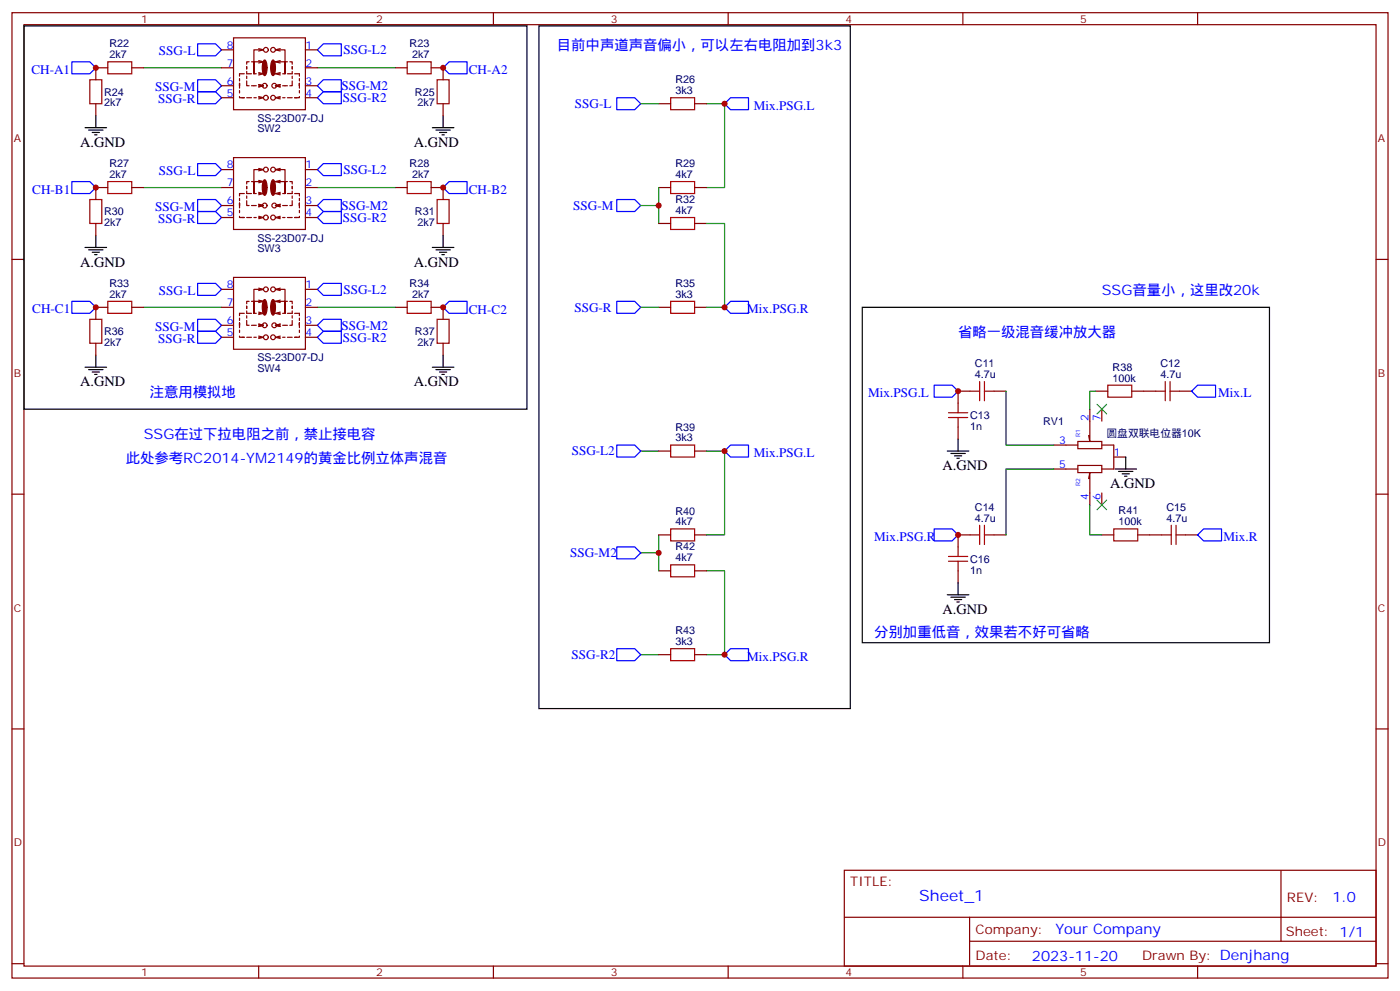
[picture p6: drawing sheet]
<svg xmlns="http://www.w3.org/2000/svg" width="412mm" height="292mm" viewBox="0 0 412 292" stroke-linecap="round" stroke-linejoin="round" font-family="sans-serif">
<g fill="none" stroke="#870000" stroke-width=".35">
<path d="M3.5 3.7h405.4v284.4h-405.4zM7.1 7.3h398.2v277.3h-398.2zM31.7 20h-3.5v3.5M38.8 20h3.5M65.3 20h3.5M65.3 14.7h3.5M68.8 11.1h21.2v21.2h-21.2zM72.7 19.6v.7M73.4 18.2h-.7v.7M74.1 18.2h.7M76.2 3.7v3.6M76.2 14.3l1.4 .4"/>
<path d="M76.2 17.9l1.4 .3M77.6 14.7h-2.8v7v-3.5h2.8M77.6 14.7l-1.4 .3M77.6 18.2l-1.4 .4M81.1 14.7h2.9v7v-3.5h-2.9M81.1 14.7l1.4 .3M81.1 18.2l1.4 .4M82.5 14.3l-1.4 .4M82.5 17.9l-1.4 .3M84 18.2h.7M85.4 18.2h.7v.7M86.1 19.6v.7"/>
<path d="M90 20h3.5M90 14.7h3.5M116.4 20h3.5M127 20h3.5v3.5M145.3 3.7v3.6M214.5 3.7v3.6M283.6 3.7v3.6M352.8 3.7v3.6M28.2 30.6v3.5M65.3 25.3h3.5M65.3 28.8h3.5M70.6 24.6v1.4"/>
<path d="M70.6 28.4v.4h1.4h-.7M70.6 23.1v.7M70.6 26.7v.7M72 21.7h-1.4v.7M72.7 23.8v1.5h.7M72.7 28.8h1.4M72.7 21v.7h1.4M72.7 22.4v.7M74.1 25.3h1.4M74.8 28.8h.7M74.8 21.7h.7M76.2 25.3h.7"/>
<path d="M76.2 28.8h.7M76.2 21.7h.7M76.2 24.9l1.4 .4-1.4 .3M76.2 21.4l1.4 .3-1.4 .4M76.2 28.4l1.4 .4-1.4 .3M81.1 28.8l1.4 .3M81.8 25.3h.7M81.8 28.8h.7M81.8 21.7h.7M82.5 24.9l-1.4 .4 1.4 .3M82.5 28.4l-1.4 .4M82.5 21.4l-1.4 .3 1.4 .4"/>
<path d="M83.3 25.3h1.4M83.3 28.8h.7M83.3 21.7h.7M84.7 28.8h1.4M86.1 23.8v1.5h-.7M86.1 21v.7h-1.4M86.1 22.4v.7M86.8 21.7h1.4v.7M88.2 28.4v.4h-1.4h.7M88.2 24.6v1.4M88.2 23.1v.7M88.2 26.7v.7"/>
<path d="M90 25.3h3.5M90 28.8h3.5M130.5 30.6v3.5M194 30.6h3.6M204.6 30.6h3.5M31.7 55.2h-3.5v3.6M38.8 55.2h3.5M65.3 55.2h3.5M65.3 50h3.5M68.8 46.4h21.2v21.2h-21.2zM70.6 59.8v1.4M70.6 58.4v.7"/>
<path d="M72 57h-1.4v.7M72.7 59.1v1.4h.7M72.7 54.9v.7M72.7 56.3v.7h1.4M72.7 57.7v.7M73.4 53.5h-.7v.7M74.1 53.5h.7M74.8 57h.7M76.2 49.6l1.4 .4M76.2 57h.7M76.2 56.7l1.4 .3-1.4 .4M76.2 53.1l1.4 .4"/>
<path d="M77.6 50h-2.8v7v-3.5h2.8M77.6 50l-1.4 .3M77.6 53.5l-1.4 .3M81.1 50h2.9v7v-3.5h-2.9M81.1 50l1.4 .3M81.1 53.5l1.4 .3M81.8 57h.7M82.5 49.6l-1.4 .4M82.5 56.7l-1.4 .3 1.4 .4M82.5 53.1l-1.4 .4M83.3 57h.7M84 53.5h.7"/>
<path d="M85.4 53.5h.7v.7M86.1 59.1v1.4h-.7M86.1 54.9v.7M86.1 56.3v.7h-1.4M86.1 57.7v.7M86.8 57h1.4v.7M88.2 59.8v1.4M88.2 58.4v.7M90 55.2h3.5M90 50h3.5M116.4 55.2h3.5M127 55.2h3.5v3.6"/>
<path d="M194 55.2h3.6M204.6 55.2h3.5M3.5 76.4h3.6M28.2 65.8v3.6M65.3 60.5h3.5M65.3 64.1h3.5M70.6 63.7v.4h1.4h-.7M70.6 61.9v.8M72.7 64.1h1.4M74.1 60.5h1.4M74.8 64.1h.7M76.2 60.5h.7"/>
<path d="M76.2 64.1h.7M76.2 60.2l1.4 .3-1.4 .4M76.2 63.7l1.4 .4-1.4 .3M81.1 64.1l1.4 .3M81.8 60.5h.7M81.8 64.1h.7M82.5 60.2l-1.4 .3 1.4 .4M82.5 63.7l-1.4 .4M83.3 60.5h1.4M83.3 64.1h.7M84.7 64.1h1.4M88.2 63.7v.4h-1.4h.7"/>
<path d="M88.2 61.9v.8M90 60.5h3.5M90 64.1h3.5M130.5 65.8v3.6M194 65.8h3.6M204.6 65.8h3.5M405.3 76.4h3.6M31.7 90.5h-3.5v3.6M38.8 90.5h3.5M65.3 90.5h3.5M65.3 85.2h3.5M65.3 95.8h3.5"/>
<path d="M65.3 99.3h3.5M68.8 81.7h21.2v21.2h-21.2zM70.6 95.1v1.4M70.6 99v.3h1.4h-.7M70.6 93.7v.7M70.6 97.2v.7M72 92.3h-1.4v.7M72.7 94.4v1.4h.7M72.7 90.2v.7M72.7 91.6v.7h1.4M72.7 93v.7M72.7 99.3h1.4"/>
<path d="M73.4 88.8h-.7v.7M74.1 95.8h1.4M74.1 88.8h.7M74.8 99.3h.7M74.8 92.3h.7M76.2 95.8h.7M76.2 99.3h.7M76.2 84.9l1.4 .3M76.2 92.3h.7M76.2 95.5l1.4 .3-1.4 .4M76.2 91.9l1.4 .4-1.4 .3M76.2 88.4l1.4 .4"/>
<path d="M76.2 99l1.4 .3-1.4 .4M77.6 85.2h-2.8v7.1v-3.5h2.8M77.6 85.2l-1.4 .4M77.6 88.8l-1.4 .3M81.1 85.2h2.9v7.1v-3.5h-2.9M81.1 85.2l1.4 .4M81.1 99.3l1.4 .4M81.1 88.8l1.4 .3M81.8 95.8h.7M81.8 99.3h.7M81.8 92.3h.7M82.5 84.9l-1.4 .3"/>
<path d="M82.5 95.5l-1.4 .3 1.4 .4M82.5 99l-1.4 .3M82.5 91.9l-1.4 .4 1.4 .3M82.5 88.4l-1.4 .4M83.3 95.8h1.4M83.3 99.3h.7M83.3 92.3h.7M84 88.8h.7M84.7 99.3h1.4M85.4 88.8h.7v.7M86.1 94.4v1.4h-.7M86.1 90.2v.7"/>
<path d="M86.1 91.6v.7h-1.4M86.1 93v.7M86.8 92.3h1.4v.7M88.2 99v.3h-1.4h.7M88.2 95.1v1.4M88.2 93.7v.7M88.2 97.2v.7M90 90.5h3.5M90 85.2h3.5M90 95.8h3.5M90 99.3h3.5M116.4 90.5h3.5"/>
<path d="M127 90.5h3.5v3.6M194 90.5h3.6M204.6 90.5h3.5M28.2 101.1v3.5M130.5 101.1v3.5M285.8 115.2h-3.6v3.5M292.8 115.2h3.5M322.8 115.2h3.5M333.4 115.2h7M347.5 115.2h3.5M194 132.9h3.6M204.6 132.9h3.5"/>
<path d="M282.2 125.8v3.5M310.4 131.1h7.1M310.4 138.1h7.1M317.5 130h7.1v2.2h-7.1zM317.5 137.1h7.1v2.1h-7.1zM321 120.5v9.5l-.3-1.7M324.6 131.1h3.5v7h-3.5M324.6 120.5v3.5M328.1 134.6h3.5M3.5 145.6h3.6M194 157.6h3.6M204.6 157.6h3.5"/>
<path d="M285.8 157.6h-3.6v3.5M292.8 157.6h3.5M320.7 141l.3-1.8v9.5M324.6 157.6h3.5M324.6 145.2v3.5M335.1 157.6h7.1M349.2 157.6h3.6M405.3 145.6h3.6M194 168.1h3.6M204.6 168.1h3.5M282.2 168.1v3.6M194 192.8h3.6"/>
<path d="M204.6 192.8h3.5M3.5 214.7h3.6M405.3 214.7h3.6M248.7 256.3h156.6v28.3h-156.6zM377.3 256.4v20.8M248.7 270.2h156.5M285.6 277.2h119.6M285.6 270.2v14.1M3.5 283.8h3.6M76.2 284.6v3.5M145.3 284.6v3.5M214.5 284.6v3.5"/>
<path d="M283.6 284.6v3.5M352.8 284.6v3.5M405.3 283.8h3.6"/>
<circle cx="78.3" cy="14.7" r=".71"/>
<circle cx="80.4" cy="14.7" r=".71"/>
<circle cx="78" cy="25.3" r=".71"/>
<circle cx="78.3" cy="28.8" r=".71"/>
<circle cx="80.4" cy="28.8" r=".71"/>
<circle cx="80.8" cy="25.3" r=".71"/>
<circle cx="78.3" cy="50" r=".71"/>
<circle cx="80.4" cy="50" r=".71"/>
<circle cx="78" cy="60.5" r=".71"/>
<circle cx="78.3" cy="64.1" r=".71"/>
<circle cx="80.4" cy="64.1" r=".71"/>
<circle cx="80.8" cy="60.5" r=".71"/>
<circle cx="78" cy="95.8" r=".71"/>
<circle cx="78.3" cy="85.2" r=".71"/>
<circle cx="78.3" cy="99.3" r=".71"/>
<circle cx="80.4" cy="85.2" r=".71"/>
<circle cx="80.4" cy="99.3" r=".71"/>
<circle cx="80.8" cy="95.8" r=".71"/>
</g>
<g fill="none" stroke="#00f" stroke-width=".35">
<path d="M21.2 18.2h5.3l1.7 1.8-1.7 1.7h-5.3zM58.2 12.9h5.3l1.8 1.8-1.8 1.7h-5.3zM93.5 14.7l1.7-1.8h5.3v3.5h-5.3zM132.3 18.2h5.3v3.5h-5.3l-1.8-1.7zM58.2 23.5h5.3l1.8 1.8-1.8 1.7h-5.3zM58.2 27h5.3l1.8 1.8-1.8 1.8h-5.3zM95.2 27h5.3v3.6h-5.3l-1.7-1.8zM95.2 23.5h5.3v3.5h-5.3l-1.7-1.7zM181.7 28.8h5.3l1.7 1.8-1.7 1.7h-5.3zM213.4 30.6l1.8-1.8h5.3v3.5h-5.3zM21.2 53.5h5.3l1.7 1.7-1.7 1.8h-5.3zM58.2 58.8h5.3l1.8 1.7-1.8 1.8h-5.3z"/>
<path d="M58.2 48.2h5.3l1.8 1.8-1.8 1.7h-5.3zM93.5 50l1.7-1.8h5.3v3.5h-5.3zM132.3 53.5h5.3v3.5h-5.3l-1.8-1.8zM181.7 58.8h5.3l1.7 1.7-1.7 1.8h-5.3zM58.2 62.3h5.3l1.8 1.8-1.8 1.7h-5.3zM93.5 64.1l1.7-1.8h5.3v3.5h-5.3zM93.5 60.5l1.7-1.7h5.3v3.5h-5.3zM21.2 88.8h5.3l1.7 1.7-1.7 1.8h-5.3zM58.2 97.6h5.3l1.8 1.7-1.8 1.8h-5.3zM58.2 94.1h5.3l1.8 1.7-1.8 1.8h-5.3zM58.2 83.5h5.3l1.8 1.7-1.8 1.8h-5.3zM93.5 99.3l1.7-1.7h5.3v3.5h-5.3z"/>
<path d="M93.5 95.8l1.7-1.7h5.3v3.5h-5.3zM93.5 85.2l1.7-1.7h5.3v3.5h-5.3zM132.3 88.8h5.3v3.5h-5.3l-1.8-1.8zM181.7 88.8h5.3l1.7 1.7-1.7 1.8h-5.3zM215.2 88.8h5.3v3.5h-5.3l-1.8-1.8zM275.2 113.5h5.3l1.7 1.7-1.7 1.8h-5.3zM352.8 113.5h5.3v3.5h-5.3l-1.8-1.8zM181.7 131.1h5.3l1.7 1.8-1.7 1.7h-5.3zM215.2 131.1h5.3v3.5h-5.3l-1.8-1.7zM275.2 155.8h5.3l1.7 1.8-1.7 1.7h-5.3zM354.5 155.8h5.3v3.5h-5.3l-1.7-1.7zM181.7 161.1h5.3l1.7 1.7-1.7 1.8h-5.3z"/>
<path d="M181.7 191.1h5.3l1.7 1.7-1.7 1.8h-5.3zM215.2 191.1h5.3v3.5h-5.3l-1.8-1.8z"/>
</g>
<g fill="none" stroke="#008700" stroke-width=".35">
<path d="M42.3 20h23M93.5 20h22.9M188.7 30.6h5.3M208.1 30.6h5.3v24.6h-5.3M42.3 55.2h23M93.5 55.2h22.9M194 55.2v10.6M188.7 60.5h5.3M208.1 65.8h5.3v24.7h-5.3M42.3 90.5h23M93.5 90.5h22.9M188.7 90.5h5.3"/>
<path d="M296.3 115.2v15.9h14.1M322.8 115.2h-1.8v5.3M188.7 132.9h5.3M208.1 132.9h5.3v24.7h-5.3M310.4 138.1h-14.1v19.5M194 157.6v10.5M321 148.7v8.9h3.6M188.7 162.8h5.3M208.1 168.1h5.3v24.7h-5.3M188.7 192.8h5.3"/>
</g>
<g fill="none" stroke="#a10000" stroke-width=".35">
<path d="M31.7 18.2h7.1v3.5h-7.1zM119.9 18.2h7.1v3.5h-7.1zM26.5 23.5h3.5v7.1h-3.5zM128.8 23.5h3.5v7.1h-3.5zM197.6 28.8h7v3.5h-7zM26.5 58.8h3.5v7h-3.5zM31.7 53.5h7.1v3.5h-7.1zM119.9 53.5h7.1v3.5h-7.1zM128.8 58.8h3.5v7h-3.5zM197.6 53.5h7v3.5h-7zM197.6 64.1h7v3.5h-7zM26.5 94.1h3.5v7h-3.5z"/>
<path d="M31.7 88.8h7.1v3.5h-7.1zM119.9 88.8h7.1v3.5h-7.1zM128.8 94.1h3.5v7h-3.5zM197.6 88.8h7v3.5h-7zM282.2 118.7v2.9M285.8 115.2h2.8M288.6 112.4v5.6M290 115.2h2.8M290 112.4v5.6M326.3 113.5h7.1v3.5h-7.1zM340.4 115.2h2.9M343.3 112.4v5.6"/>
<path d="M344.7 115.2h2.8M344.7 112.4v5.6M197.6 131.1h7v3.5h-7zM279.4 123h5.6M279.4 121.6h5.6M282.2 123v2.8M197.6 155.8h7v3.5h-7zM285.8 157.6h2.8M288.6 154.7v5.7M290 157.6h2.8M290 154.7v5.7M328.1 155.8h7v3.5h-7z"/>
<path d="M342.2 157.6h2.8M345 154.7v5.7M346.4 157.6h2.8M346.4 154.7v5.7M197.6 166.4h7v3.5h-7zM279.4 165.3h5.6M279.4 163.9h5.6M282.2 161.1v2.8M282.2 165.3v2.8M197.6 191.1h7v3.5h-7z"/>
</g>
<g fill="none" stroke="#000" stroke-width=".35">
<path d="M7.1 7.6h148.1v112.9h-148.1zM158.7 7.6h91.8v201.1h-91.8zM25 37.6h6.4M26.1 38.3h4.2M27.2 39h2.1M27.9 39.7h.7M28.2 34.1v3.5M127.4 37.6h6.3M128.4 38.3h4.2M129.5 39h2.1M130.2 39.7h.7M130.5 34.1v3.5"/>
<path d="M25 72.9h6.4M26.1 73.6h4.2M27.2 74.3h2.1M27.9 75h.7M28.2 69.4v3.5M127.4 72.9h6.3M128.4 73.6h4.2M129.5 74.3h2.1M130.2 75h.7M130.5 69.4v3.5M254 90.5h119.9v98.8h-119.9zM25 108.2h6.4"/>
<path d="M26.1 108.9h4.2M27.2 109.6h2.1M27.9 110.3h.7M28.2 104.6v3.6M127.4 108.2h6.3M128.4 108.9h4.2M129.5 109.6h2.1M130.2 110.3h.7M130.5 104.6v3.6M279 132.9h6.4M280.1 133.6h4.2M281.2 134.3h2.1"/>
<path d="M281.9 135h.7M282.2 129.3v3.6M328.4 138.1h6.4M329.5 138.9h4.2M330.6 139.6h2.1M331.6 134.6v3.5M331.3 140.3h.7M279 175.2h6.4M280.1 175.9h4.2M281.2 176.6h2.1M281.9 177.3h.7M282.2 171.7v3.5"/>
</g>
<g fill="#870000" stroke="#870000" stroke-width=".35">
<path d="M80.2 17.8l.2-.1a4.1 4.1 0 0 1 0 4.6 4.2 4.2 0 0 1-.2-4.5z"/>
<path d="M77.7 17.8l.3-.1a4.1 4.1 0 0 1 0 4.6 4.2 4.2 0 0 1-.3-4.5z"/>
<path d="M80.2 53.1l.2-.1a4.1 4.1 0 0 1 0 4.5 4.2 4.2 0 0 1-.2-4.4z"/>
<path d="M77.7 53.1l.3-.1a4.1 4.1 0 0 1 0 4.5 4.2 4.2 0 0 1-.3-4.4z"/>
<path d="M80.2 88.3l.2-.1a4.1 4.1 0 0 1 0 4.6 4.2 4.2 0 0 1-.2-4.5z"/>
<path d="M77.7 88.3l.3-.1a4.1 4.1 0 0 1 0 4.6 4.2 4.2 0 0 1-.3-4.5z"/>
</g>
<path d="M323.1 119.1l2.9 2.8M326 119.1l-2.9 2.8M323.1 147.3l2.9 2.8M326 147.3l-2.9 2.8" fill="none" stroke="#3c3" stroke-width=".35"/>
<g fill="#c00">
<circle cx="28.2" cy="90.5" r=".88"/>
<circle cx="28.2" cy="55.2" r=".88"/>
<circle cx="28.2" cy="20" r=".88"/>
<circle cx="130.5" cy="90.5" r=".88"/>
<circle cx="130.5" cy="55.2" r=".88"/>
<circle cx="130.5" cy="20" r=".88"/>
<circle cx="194" cy="60.5" r=".88"/>
<circle cx="194" cy="162.8" r=".88"/>
<circle cx="213.4" cy="132.9" r=".88"/>
<circle cx="213.4" cy="30.6" r=".88"/>
<circle cx="213.4" cy="90.5" r=".88"/>
<circle cx="213.4" cy="192.8" r=".88"/>
<circle cx="282.2" cy="115.2" r=".88"/>
<circle cx="282.2" cy="157.6" r=".88"/>
</g>
<text font-size="4.6" fill="#00f" x="270.8" y="265.4">Sheet_1</text>
<g font-size="4.2" fill="#00f">
<text x="164" y="14.7">目前中声道声音偏小，可以左右电阻加到3k3</text>
<text x="324.6" y="87">SSG音量小，这里改20k</text>
<text x="282.2" y="99.3">省略一级混音缓冲放大器</text>
<text x="44.1" y="117">注意用模拟地</text>
<text x="42.3" y="129.3">SSG在过下拉电阻之前，禁止接电容</text>
<text x="37" y="136.4">此处参考RC2014-YM2149的黄金比例立体声混音</text>
<text x="257.5" y="187.5">分别加重低音，效果若不好可省略</text>
<text x="392.5" y="265.6">1.0</text>
<text x="310.9" y="275.2">Your Company</text>
<text x="304" y="283">2023-11-20</text>
</g>
<g font-size="4.2">
<text x="23.6" y="43.3">A.GND</text>
<text x="121.9" y="43.3">A.GND</text>
<text x="23.6" y="78.5">A.GND</text>
<text x="121.9" y="78.5">A.GND</text>
<text x="23.6" y="113.8">A.GND</text>
<text x="121.9" y="113.8">A.GND</text>
<text x="277.6" y="138.5">A.GND</text>
<text x="327" y="143.8">A.GND</text>
<text x="277.6" y="180.8">A.GND</text>
</g>
<g font-size="3.9" fill="#00f">
<text x="46.8" y="16.2">SSG-L</text>
<text x="101.2" y="15.9">SSG-L2</text>
<text x="9.3" y="21.7">CH-A1</text>
<text x="138.1" y="21.9">CH-A2</text>
<text x="45.7" y="26.8">SSG-M</text>
<text x="100.6" y="26.5">SSG-M2</text>
<text x="46.6" y="30.3">SSG-R</text>
<text x="101" y="30.1">SSG-R2</text>
<text x="169.3" y="31.8">SSG-L</text>
<text x="222" y="32.3">Mix.PSG.L</text>
<text x="46.8" y="51.5">SSG-L</text>
<text x="101.2" y="51.2">SSG-L2</text>
<text x="9.5" y="57">CH-B1</text>
<text x="138.1" y="57.2">CH-B2</text>
<text x="45.7" y="62.1">SSG-M</text>
<text x="46.6" y="65.6">SSG-R</text>
<text x="100.6" y="61.8">SSG-M2</text>
<text x="101" y="65.3">SSG-R2</text>
<text x="168.9" y="61.8">SSG-M</text>
<text x="46.8" y="86.8">SSG-L</text>
<text x="101.2" y="86.5">SSG-L2</text>
<text x="9.5" y="92.3">CH-C1</text>
<text x="138.1" y="92.5">CH-C2</text>
<text x="169.2" y="91.8">SSG-R</text>
<text x="220.1" y="92.3">Mix.PSG.R</text>
<text x="45.7" y="97.4">SSG-M</text>
<text x="46.6" y="100.9">SSG-R</text>
<text x="100.6" y="97.1">SSG-M2</text>
<text x="101" y="100.6">SSG-R2</text>
<text x="255.8" y="117">Mix.PSG.L</text>
<text x="358.8" y="117">Mix.L</text>
<text x="168.4" y="134.1">SSG-L2</text>
<text x="222" y="134.6">Mix.PSG.L</text>
<text x="257.5" y="159.3">Mix.PSG.R</text>
<text x="360.4" y="159.3">Mix.R</text>
<text x="167.9" y="164.1">SSG-M2</text>
<text x="168.4" y="194.1">SSG-R2</text>
<text x="220.1" y="194.6">Mix.PSG.R</text>
</g>
<g font-size="3.9" fill="#800">
<text x="250.5" y="260.9">TITLE:</text>
<text x="379.1" y="265.6">REV:</text>
<text x="287.4" y="275.1">Company:</text>
<text x="378.7" y="275.7">Sheet: 1/1</text>
<text x="287.4" y="282.8">Date:</text>
<text x="336.4" y="282.9">Drawn By: Denjhang</text>
</g>
<g font-size="3.2" fill="#800">
<text x="41.6" y="6.7">1</text>
<text x="110.8" y="6.7">2</text>
<text x="179.9" y="6.7">3</text>
<text x="249.1" y="6.7">4</text>
<text x="318.2" y="6.7">5</text>
<text x="4.1" y="41.8">A</text>
<text x="405.9" y="41.8">A</text>
<text x="4.1" y="111">B</text>
<text x="405.9" y="111">B</text>
<text x="4.1" y="180.1">C</text>
<text x="405.9" y="180.1">C</text>
<text x="4.1" y="249.3">D</text>
<text x="405.9" y="249.3">D</text>
<text x="41.6" y="287.5">1</text>
<text x="110.8" y="287.5">2</text>
<text x="179.9" y="287.5">3</text>
<text x="249.1" y="287.5">4</text>
<text x="318.2" y="287.5">5</text>
</g>
<g font-size="3.2" fill="#000080">
<text x="32.3" y="17.1">2k7</text>
<text x="32.3" y="14">R22</text>
<text x="120.7" y="14">R23</text>
<text x="121.4" y="17.1">2k7</text>
<text x="30.7" y="28.2">R24</text>
<text x="122.2" y="28.2">R25</text>
<text x="199" y="27.7">3k3</text>
<text x="199" y="24.6">R26</text>
<text x="30.7" y="31.3">2k7</text>
<text x="75.8" y="35.9">SS-23D07-DJ</text>
<text x="122.9" y="31.3">2k7</text>
<text x="75.8" y="39">SW2</text>
<text x="32.3" y="52.4">2k7</text>
<text x="32.3" y="49.2">R27</text>
<text x="120.7" y="49.2">R28</text>
<text x="121.4" y="52.4">2k7</text>
<text x="199" y="52.4">4k7</text>
<text x="199" y="49.2">R29</text>
<text x="199" y="59.8">R32</text>
<text x="30.7" y="63.4">R30</text>
<text x="122.2" y="63.4">R31</text>
<text x="199" y="63">4k7</text>
<text x="30.7" y="66.6">2k7</text>
<text x="75.8" y="71.2">SS-23D07-DJ</text>
<text x="122.9" y="66.6">2k7</text>
<text x="75.8" y="74.2">SW3</text>
<text x="32.3" y="87.7">2k7</text>
<text x="32.3" y="84.5">R33</text>
<text x="120.7" y="84.5">R34</text>
<text x="121.4" y="87.7">2k7</text>
<text x="199" y="87.7">3k3</text>
<text x="199" y="84.5">R35</text>
<text x="30.7" y="101.9">2k7</text>
<text x="30.7" y="98.7">R36</text>
<text x="122.2" y="98.7">R37</text>
<text x="122.9" y="101.9">2k7</text>
<text x="75.8" y="106.4">SS-23D07-DJ</text>
<text x="75.8" y="109.5">SW4</text>
<text x="287.2" y="111.3">4.7u</text>
<text x="287.2" y="108.2">C11</text>
<text x="327.7" y="112.4">100k</text>
<text x="327.7" y="109.2">R38</text>
<text x="341.9" y="111.3">4.7u</text>
<text x="341.9" y="108.2">C12</text>
<text x="285.8" y="123.4">C13</text>
<text x="307.3" y="125.2">RV1</text>
<text x="199" y="130">3k3</text>
<text x="199" y="126.9">R39</text>
<text x="285.8" y="126.6">1n</text>
<text x="325.9" y="128.7">圆盘双联电位器10K</text>
<text x="199" y="154.7">4k7</text>
<text x="199" y="151.6">R40</text>
<text x="287.2" y="153.7">4.7u</text>
<text x="287.2" y="150.5">C14</text>
<text x="329.5" y="154.7">100k</text>
<text x="329.5" y="151.5">R41</text>
<text x="343.6" y="153.7">4.7u</text>
<text x="343.6" y="150.5">C15</text>
<text x="199" y="165.3">4k7</text>
<text x="199" y="162.1">R42</text>
<text x="285.8" y="165.7">C16</text>
<text x="285.8" y="169">1n</text>
<text x="199" y="190">3k3</text>
<text x="199" y="186.8">R43</text>
</g>
<g font-size="3.2" fill="#00f">
<text x="66.8" y="14.3">8</text>
<text x="90" y="14.3">1</text>
<text x="66.8" y="19.6">7</text>
<text x="90" y="19.6">2</text>
<text x="66.8" y="24.9">6</text>
<text x="66.8" y="28.4">5</text>
<text x="90" y="28.4">4</text>
<text x="90" y="24.9">3</text>
<text x="66.8" y="49.6">8</text>
<text x="90" y="49.6">1</text>
<text x="66.8" y="54.9">7</text>
<text x="90" y="54.9">2</text>
<text x="66.8" y="60.2">6</text>
<text x="66.8" y="63.7">5</text>
<text x="90" y="63.7">4</text>
<text x="90" y="60.2">3</text>
<text x="66.8" y="84.9">8</text>
<text x="90" y="84.9">1</text>
<text x="66.8" y="90.2">7</text>
<text x="66.8" y="95.5">6</text>
<text x="90" y="95.5">3</text>
<text x="90" y="90.2">2</text>
<text x="66.8" y="99">5</text>
<text x="90" y="99">4</text>
<text x="320.7" y="124" transform="rotate(-90 320.7 124)">2</text>
<text x="324.2" y="124" transform="rotate(-90 324.2 124)">7</text>
<text x="312" y="130.7">3</text>
<text x="312" y="137.8">5</text>
<text x="328.1" y="134.3">1</text>
<text x="320.7" y="147.2" transform="rotate(-90 320.7 147.2)">4</text>
<text x="324.2" y="147.2" transform="rotate(-90 324.2 147.2)">6</text>
</g>
<g font-size="1.8" fill="#00f">
<text x="318.2" y="128.7" transform="rotate(-90 318.2 128.7)">R1</text>
<text x="318.2" y="143.1" transform="rotate(-90 318.2 143.1)">R2</text>
</g>
</svg>
